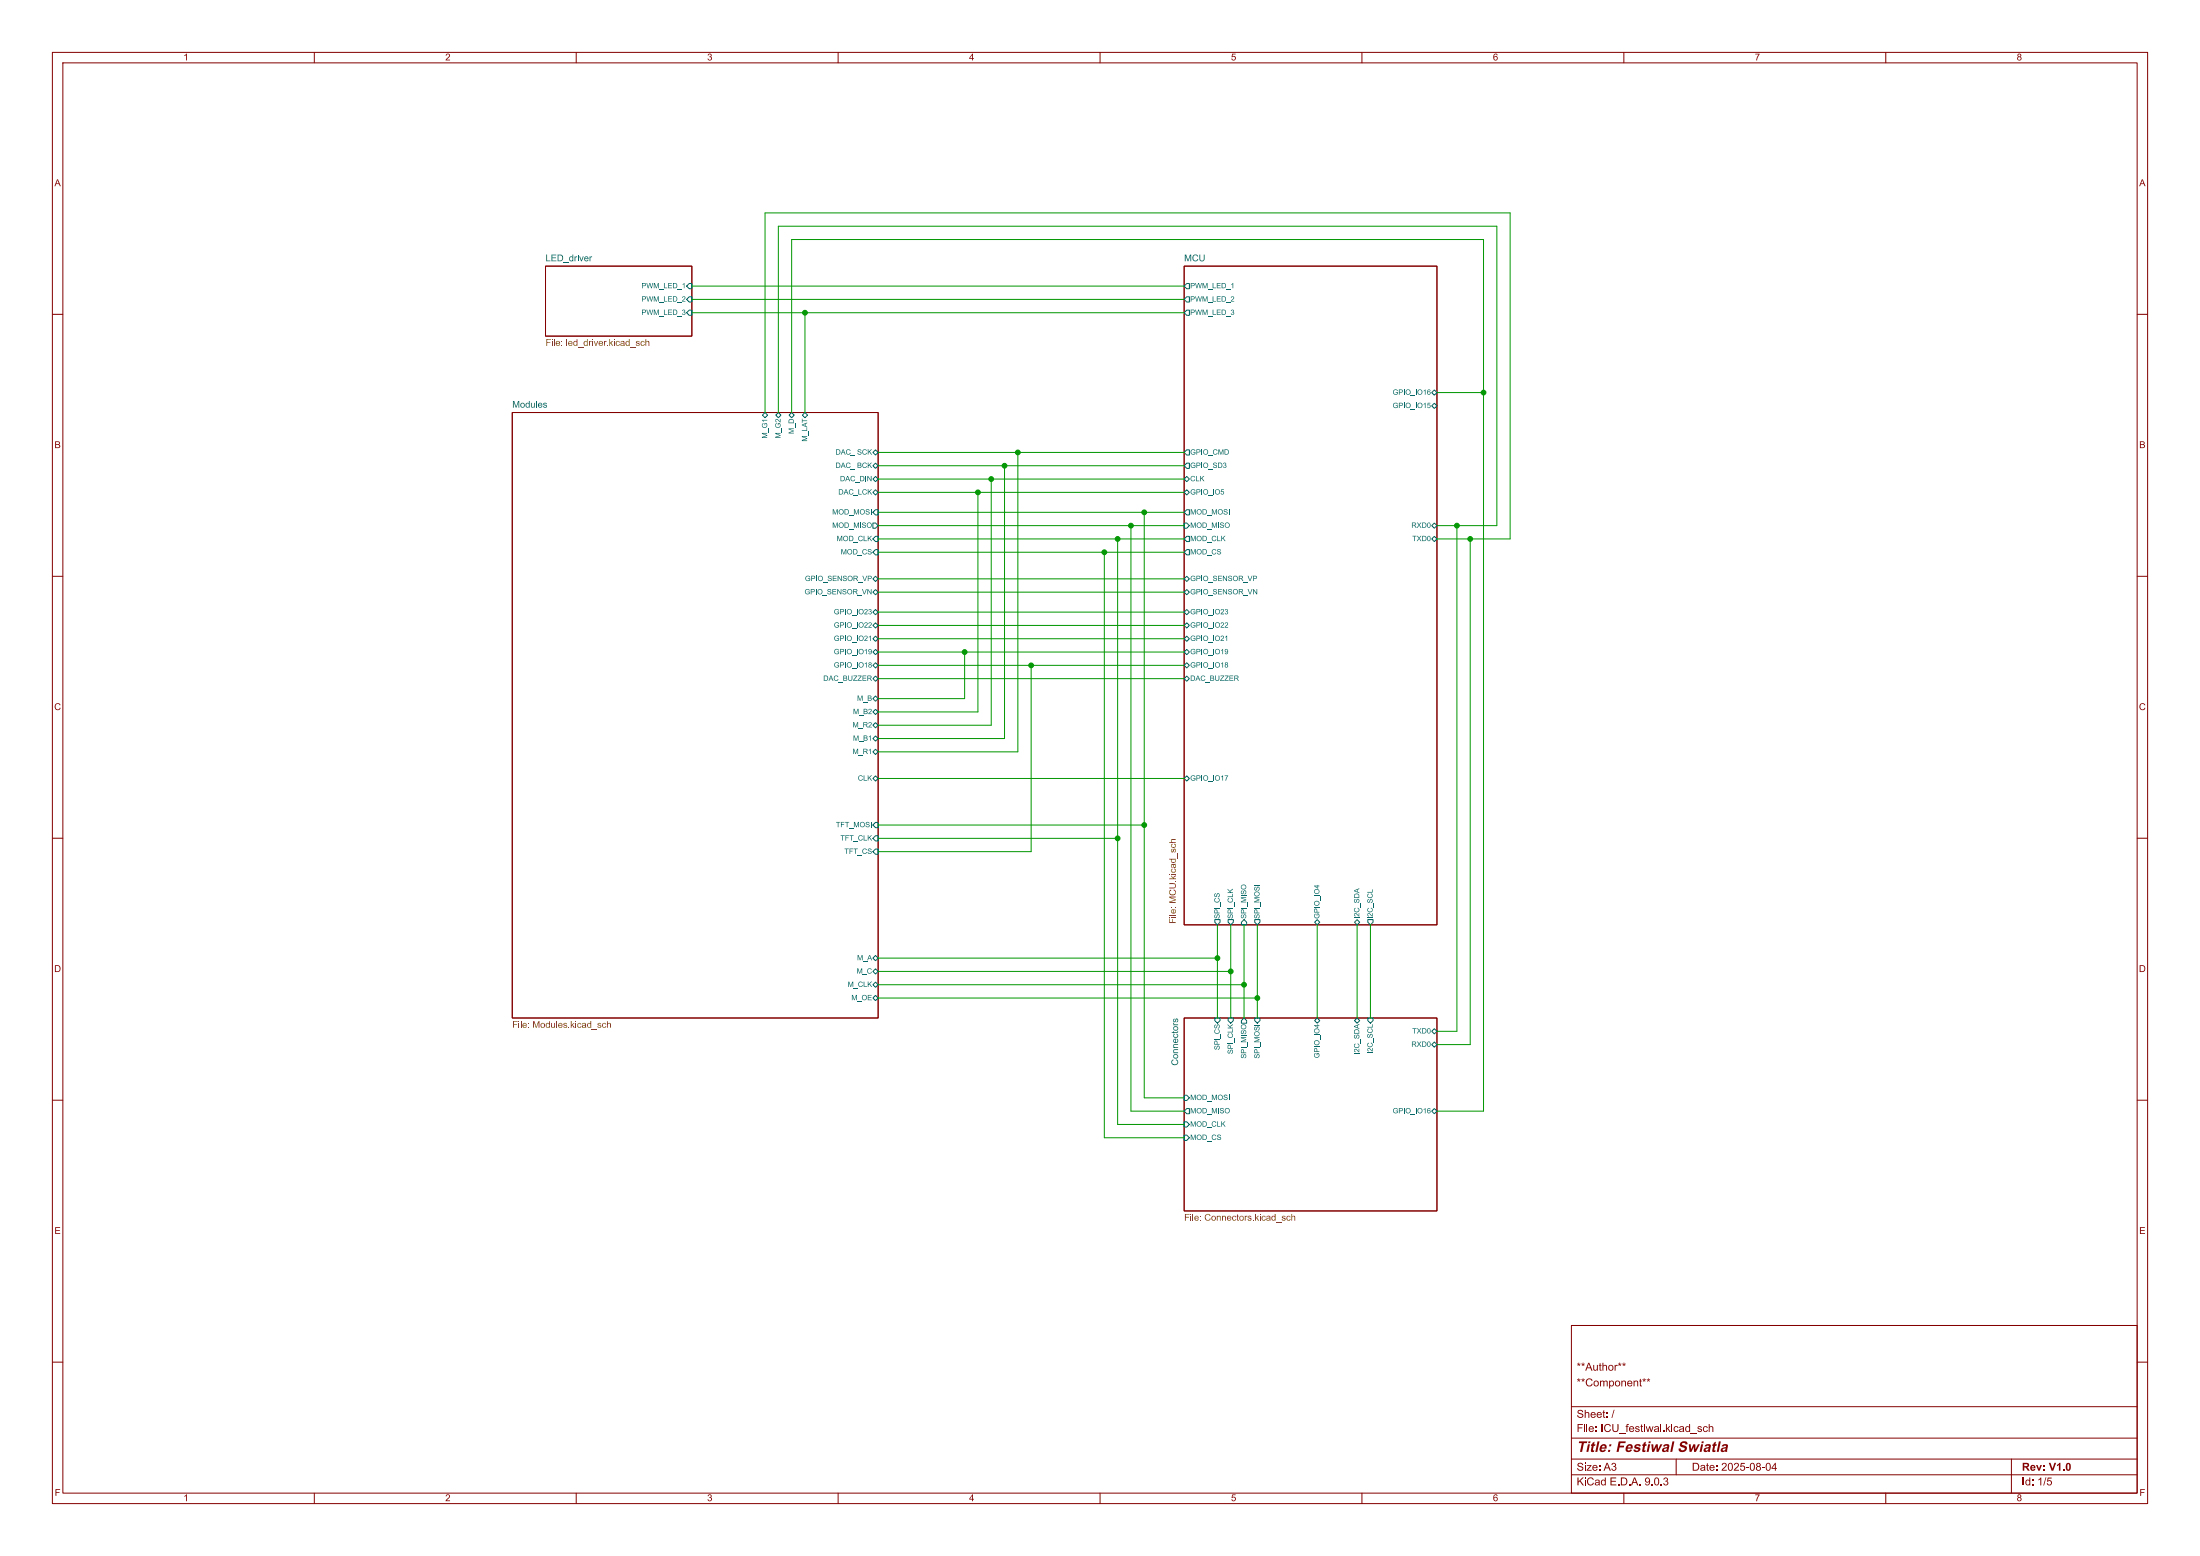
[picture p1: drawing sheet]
<svg xmlns="http://www.w3.org/2000/svg" width="420mm" height="297mm" viewBox="0 0 420 297" stroke-linecap="round" stroke-linejoin="round" font-family="sans-serif">
<g fill="none" stroke="#840000" stroke-width=".19">
<path d="M10 10h400v277h-400zM12 12h396v273h-396zM60 10v2M110 10v2M160 10v2M210 10v2M260 10v2M310 10v2M360 10v2M104.1 50.8h28v13.4h-28zM226.1 50.8h48.2v125.7h-48.2zM10 60h2"/>
<path d="M97.8 78.7h69.8v115.6h-69.8zM408 60h2M10 110h2M408 110h2M10 160h2M408 160h2M226.1 194.3h48.2v36.8h-48.2zM10 210h2M408 210h2M300 253h108v32h-108zM10 260h2M300 278.5h108"/>
<path d="M300 274.5h108M300 268.5h108M320 278.5v3M384 278.5v6.5M408 260h2M60 285v2M110 285v2M160 285v2M210 285v2M260 285v2M300 281.5h108M310 285v2"/>
<path d="M360 285v2"/>
</g>
<path d="M131.6 54.1h.5v1h-.5l-.5-.5zM131.6 56.6h.5v1.1h-.5l-.5-.5zM131.6 59.2h.5v1h-.5l-.5-.5z" fill="none" stroke="#006464" stroke-width=".19"/>
<g fill="#725600">
<path d="M104.3 64.7h.8v.2h-.6v.4h.6v.1h-.6v.6h-.2z"/>
<path d="M105.3 64.7h.2v.2h-.2z"/>
<path d="M105.7 64.7h.2v1.3h-.2z"/>
<path d="M108.1 64.7h.2v1.3h-.2z"/>
<path d="M109.6 65.2l.2-.1 .3 .1v-.5h.1v1.3l-.1-.1-.2 .1h-.3l-.2-.4h.2a.29 .29 0 0 0 .4 .3 .29 .29 0 0 0 .1-.5l-.3-.2-.2 .4h-.2z"/>
<path d="M111.5 65.2l.3-.1 .3 .1v-.5h.1v1.3l-.1-.1-.2 .1h-.3l-.2-.4h.2a.29 .29 0 0 0 .3 .3 .29 .29 0 0 0 .1-.5l-.3-.2-.1 .4h-.2z"/>
<path d="M113 64.7h.2v.2h-.2z"/>
<path d="M116.3 64.7h.2v.8l.3-.4h.2l-.3 .3 .4 .6h-.2l-.3-.5-.1 .5h-.2z"/>
<path d="M117.2 64.7h.1v.2h-.1z"/>
<path d="M119.5 65.2l.3-.1 .2 .1v-.5h.2v1.3l-.1-.1-.2 .1h-.3l-.2-.4h.2a.29 .29 0 0 0 .3 .3 .29 .29 0 0 0 .1-.5l-.3-.2-.1 .4h-.2z"/>
<path d="M123.2 64.7h.2v.5l.2-.1 .3 .1 .1 .8h-.2v-.6l-.2-.2-.2 .1v.7h-.2z"/>
</g>
<path d="M226.1 50.8h48.2v125.7h-48.2z" fill="none" stroke="#840000" stroke-width=".19"/>
<g fill="none" stroke="#006464" stroke-width=".19">
<path d="M226.6 54.1h.5v1h-.5l-.5-.5zM226.6 56.6h.5v1.1h-.5l-.5-.5zM226.6 59.2h.5v1h-.5l-.5-.5zM273.3 77.5l.5-.5 .5 .5-.5 .5zM273.3 74.9l.5-.5 .5 .5-.5 .5zM226.1 91.4l.5-.5 .5 .5-.5 .5zM226.1 94l.5-.5 .5 .5-.5 .5zM226.1 99.8h.5l.5 .5-.5 .5h-.5zM226.6 97.3h.5v1h-.5l-.5-.5zM226.6 88.4h.5v1h-.5l-.5-.5zM226.6 85.9h.5v1h-.5l-.5-.5zM226.1 110.5l.5-.5 .5 .5-.5 .5z"/>
<path d="M226.1 113l.5-.5 .5 .5-.5 .5zM226.1 116.8l.5-.5 .5 .5-.5 .5zM226.1 119.4l.5-.5 .5 .5-.5 .5zM226.6 102.4h.5v1h-.5l-.5-.5zM226.6 104.9h.5v1h-.5l-.5-.5zM273.3 100.3l.5-.5 .5 .5-.5 .5zM273.3 102.9l.5-.5 .5 .5-.5 .5zM226.1 129.5l.5-.5 .5 .5-.5 .5zM226.1 127l.5-.5 .5 .5-.5 .5zM226.1 124.5l.5-.5 .5 .5-.5 .5zM226.1 121.9l.5-.5 .5 .5-.5 .5zM226.1 148.6l.5-.5 .5 .5-.5 .5z"/>
<path d="M231.9 175.5h1v.5l-.5 .5-.5-.5zM234.4 175.5h1v.5l-.5 .5-.5-.5zM237 176l.5-.5 .5 .5v.5h-1zM239.5 175.5h1v.5l-.5 .5-.5-.5zM251 176l.5-.5 .5 .5-.5 .5zM258.6 176l.5-.5 .5 .5-.5 .5zM261.1 175.5h1v.5l-.5 .5-.5-.5z"/>
</g>
<g fill="#725600">
<path d="M223.2 175.3h.2v.7h.4v-.6h.1v.6h.6v.2h-1.3z"/>
<path d="M223.2 175h.2v.1h-.2z"/>
<path d="M223.2 174.6h1.3v.1h-1.3z"/>
<path d="M223.2 171.1h1.3v.2h-1.1l1.1 .4v.1l-1.1 .4h1.1v.1h-1.3v-.2l1.1-.4-1.1-.3z"/>
<path d="M223.3 169.9l.3-.1v.2a.47 .47 0 0 0 .1 .8 .47 .47 0 0 0 .7-.5l-.4-.3 .1-.2a.61 .61 0 0 1 .2 .9 .61 .61 0 0 1-.9 .1 .61 .61 0 0 1-.1-.9z"/>
<path d="M223.2 168.6h.7a.5 .5 0 0 1 .6 .5 .5 .5 0 0 1-.6 .5h-.7v-.2h.7a.34 .34 0 0 0 .5-.3 .34 .34 0 0 0-.5-.4h-.7z"/>
<path d="M223.6 167.1l.3 .3 .6-.3v.2l-.5 .3 .5 .1v.1h-1.3v-.1h.7l-.3-.4z"/>
<path d="M223.2 166.8h.2v.1h-.2z"/>
<path d="M223.2 163.9h1.3l-.1 .2a.45 .45 0 0 1-.3 .6 .45 .45 0 0 1-.6-.4h.2a.31 .31 0 0 0 .4 .3 .31 .31 0 0 0 .1-.5h-.3l-.4 .2 .2-.2h-.5z"/>
<path d="M223.6 160.3l.9-.1v.1h-.7l-.1 .2 .1 .2 .7 .1v.1h-1.3v-.1h.5l-.2-.2z"/>
</g>
<path d="M226.1 194.3h48.2v36.8h-48.2z" fill="none" stroke="#840000" stroke-width=".19"/>
<g fill="none" stroke="#006464" stroke-width=".19">
<path d="M231.9 194.3h1v.5l-.5 .5-.5-.5zM234.4 194.3h1v.5l-.5 .5-.5-.5zM237.5 194.3l.5 .5v.5h-1v-.5zM239.5 194.3h1v.5l-.5 .5-.5-.5zM251 194.8l.5-.5 .5 .5-.5 .5zM258.6 194.8l.5-.5 .5 .5-.5 .5zM261.1 194.3h1v.5l-.5 .5-.5-.5zM273.3 199.4l.5-.5 .5 .5-.5 .5zM273.3 196.9l.5-.6 .5 .6-.5 .5zM226.1 209h.5l.5 .6-.5 .5h-.5zM226.1 214.1h.5l.5 .5-.5 .5h-.5zM226.1 216.7h.5l.5 .5-.5 .5h-.5z"/>
<path d="M226.6 211.6h.5v1h-.5l-.5-.5zM273.3 212.1l.5-.5 .5 .5-.5 .5z"/>
</g>
<g fill="#725600">
<path d="M226.2 231.7h.9v.2h-.7v.4h.6v.1h-.6v.6h-.2z"/>
<path d="M227.3 231.7h.1v.2h-.1z"/>
<path d="M227.7 231.7h.1v1.3h-.1z"/>
<path d="M230.2 231.9l.6-.2 .3 .3-.2 .1a.47 .47 0 0 0-.8 .1 .47 .47 0 0 0 .6 .7l.3-.4 .1 .1a.62 .62 0 0 1-.9 .3 .62 .62 0 0 1 0-1z"/>
<path d="M236.2 231.8l.1-.1v.4h.2v.1h-.2v.5l.2 .3-.3-.1v-.7h-.1z"/>
<path d="M239.6 231.7h.2v.7l.3-.3h.2l-.3 .3 .4 .6h-.2l-.3-.5-.1 .5h-.2z"/>
<path d="M240.5 231.7h.1v.2h-.1z"/>
<path d="M242.8 232.2l.3-.1 .3 .1v-.5h.1v1.3l-.1-.1-.2 .1h-.3l-.2-.4 .2-.1a.29 .29 0 0 0 .3 .4 .29 .29 0 0 0 .1-.5l-.3-.2-.1 .3h-.2z"/>
<path d="M246.5 231.7h.2v.5l.2-.1 .3 .1 .1 .8h-.2v-.7l-.2-.1-.2 .1v.7h-.2z"/>
</g>
<path d="M97.8 78.7h69.8v115.6h-69.8z" fill="none" stroke="#840000" stroke-width=".19"/>
<g fill="none" stroke="#006464" stroke-width=".19">
<path d="M145.5 79.2l.5-.5 .6 .5-.6 .5zM148.1 79.2l.5-.5 .5 .5-.5 .5zM150.6 79.2l.5-.5 .5 .5-.5 .5zM153.2 79.2l.5-.5 .5 .5-.5 .5zM166.6 99.8h.5l.5 .5-.5 .5h-.5zM166.6 91.4l.5-.5 .5 .5-.5 .5zM166.6 94l.5-.5 .5 .5-.5 .5zM166.6 86.4l.5-.5 .5 .5-.5 .5zM166.6 88.9l.5-.5 .5 .5-.5 .5zM167.1 97.3h.5v1h-.5l-.5-.5zM166.6 110.5l.5-.5 .5 .5-.5 .5zM166.6 113l.5-.5 .5 .5-.5 .5z"/>
<path d="M166.6 116.8l.5-.5 .5 .5-.5 .5zM166.6 119.4l.5-.5 .5 .5-.5 .5zM167.1 102.4h.5v1h-.5l-.5-.5zM167.1 104.9h.5v1h-.5l-.5-.5zM166.6 121.9l.5-.5 .5 .5-.5 .5zM166.6 124.5l.5-.5 .5 .5-.5 .5zM166.6 129.5l.5-.5 .5 .5-.5 .5zM166.6 133.4l.5-.6 .5 .6-.5 .5zM166.6 135.9l.5-.5 .5 .5-.5 .5zM166.6 138.4l.5-.5 .5 .5-.5 .5zM167.1 126.5l.5 .5-.5 .5-.5-.5zM166.6 148.6l.5-.5 .5 .5-.5 .5z"/>
<path d="M166.6 141l.5-.5 .5 .5-.5 .5zM166.6 143.5l.5-.5 .5 .5-.5 .5zM167.1 157h.5v1h-.5l-.5-.5zM167.1 159.5h.5v1h-.5l-.5-.5zM167.1 162.1h.5v1h-.5l-.5-.5zM166.6 188l.5-.5 .5 .5-.5 .5zM166.6 190.5l.5-.5 .5 .5-.5 .5zM166.6 182.9l.5-.5 .5 .5-.5 .5zM167.1 184.9l.5 .5-.5 .5-.5-.5z"/>
</g>
<g fill="#725600">
<path d="M97.9 194.9h.9v.2h-.7v.4h.6v.1h-.6v.6h-.2z"/>
<path d="M99 194.9h.1v.2h-.1z"/>
<path d="M99.4 194.9h.1v1.3h-.1z"/>
<path d="M101.8 194.9h.2l.4 1.1 .4-1.1h.2v1.3h-.2v-1.1l-.3 1.1h-.2l-.4-1.1v1.1h-.1z"/>
<path d="M104.3 195.3l.3-.1 .2 .2v-.5h.2v1.3l-.2-.1-.2 .1-.2-.1-.2-.3 .1-.1a.29 .29 0 0 0 .4 .4 .29 .29 0 0 0 .1-.5l-.3-.2-.2 .3h-.1z"/>
<path d="M106.2 194.9h.2v1.3h-.2z"/>
<path d="M109 194.9h.1v.7l.4-.3h.2l-.4 .3 .4 .6h-.2l-.3-.5-.1 .5h-.1z"/>
<path d="M109.9 194.9h.1v.2h-.1z"/>
<path d="M112.2 195.3l.3-.1 .2 .2v-.5h.2v1.3l-.2-.1-.2 .1-.2-.1-.2-.3 .1-.1a.29 .29 0 0 0 .4 .4 .29 .29 0 0 0 .1-.5l-.3-.2-.2 .3h-.1z"/>
<path d="M115.9 194.9h.1v.5l.3-.2 .3 .2v.8h-.1v-.7l-.2-.1-.2 .1-.1 .7h-.1z"/>
</g>
<g fill="none" stroke="#009600" stroke-width=".19">
<path d="M132.1 57.2h94M132.1 54.6h94M132.1 59.7h94M153.7 59.7v19M146 78.7v-38.1h142.3v62.3h-14M148.6 78.7v-35.5h137.1v57.1h-11.4M151.1 78.7v-33h132.1v166.4h-8.9M274.3 74.9h8.9M167.6 88.9h58.5M167.6 94h58.5M167.6 86.4h58.5M167.6 97.8h58.5"/>
<path d="M167.6 91.4h58.5M186.7 94v41.9h-19.1M189.2 91.4v47h-21.6M191.8 88.9v52.1h-24.2M194.3 86.4v57.1h-26.7M218.4 97.8v111.8h7.7M167.6 102.9h58.5M167.6 100.3h58.5M167.6 105.4h58.5M167.6 119.4h58.5M167.6 116.8h58.5M167.6 113h58.5"/>
<path d="M167.6 110.5h58.5M210.8 105.4v111.8h15.3M213.4 102.9v111.7h12.7M215.9 100.3v111.8h10.2M278.1 100.3v96.6h-3.8M280.7 102.9v96.5h-6.4M167.6 127h58.5M167.6 121.9h58.5M167.6 129.5h58.5M167.6 124.5h58.5M184.1 124.5v8.9h-16.5M196.8 127v35.6h-29.2"/>
<path d="M167.6 148.6h58.5M167.6 157.5h50.8M167.6 160h45.8M232.4 176.5v17.8M234.9 176.5v17.8M237.5 176.5v17.8M240 176.5v17.8M251.5 176.5v17.8M259.1 176.5v17.8M261.6 176.5v17.8M167.6 190.5h72.4M167.6 188h69.9"/>
<path d="M167.6 182.9h64.8M167.6 185.4h67.3"/>
</g>
<g fill="#009600" stroke="#009600" stroke-width=".19">
<circle cx="234.9" cy="185.4" r=".46"/>
<circle cx="232.4" cy="182.9" r=".46"/>
<circle cx="237.5" cy="188" r=".46"/>
<circle cx="240" cy="190.5" r=".46"/>
<circle cx="191.8" cy="88.9" r=".46"/>
<circle cx="189.2" cy="91.4" r=".46"/>
<circle cx="194.3" cy="86.4" r=".46"/>
<circle cx="186.7" cy="94" r=".46"/>
<circle cx="213.4" cy="102.9" r=".46"/>
<circle cx="210.8" cy="105.4" r=".46"/>
<circle cx="215.9" cy="100.3" r=".46"/>
<circle cx="218.4" cy="97.8" r=".46"/>
<circle cx="278.1" cy="100.3" r=".46"/>
<circle cx="280.7" cy="102.9" r=".46"/>
<circle cx="153.7" cy="59.7" r=".46"/>
<circle cx="283.2" cy="74.9" r=".46"/>
<circle cx="184.1" cy="124.5" r=".46"/>
<circle cx="213.4" cy="160" r=".46"/>
<circle cx="218.4" cy="157.5" r=".46"/>
<circle cx="196.8" cy="127" r=".46"/>
</g>
<text font-size="2.8" fill="#840000" x="301" y="277.9">Title: Festiwal Swiatla</text>
<g font-size="2.1" fill="#840000">
<text x="301" y="262.2">**Author**</text>
<text x="301" y="265.2">**Component**</text>
<text x="301" y="273.9">File: ICU_festiwal.kicad_sch</text>
<text x="301" y="271.2">Sheet: /</text>
<text x="301" y="281.3">Size: A3</text>
<text x="323" y="281.3">Date: 2025-08-04</text>
<text x="386" y="281.3">Rev: V1.0</text>
<text x="301" y="284.1">KiCad E.D.A. 9.0.3</text>
<text x="386" y="284.1">Id: 1/5</text>
</g>
<g font-size="1.8" fill="#840000">
<text x="35" y="12">1</text>
<text x="85" y="12">2</text>
<text x="135" y="12">3</text>
<text x="185" y="12">4</text>
<text x="235" y="12">5</text>
<text x="285" y="12">6</text>
<text x="335" y="12">7</text>
<text x="385" y="12">8</text>
<text x="10.4" y="36">A</text>
<text x="408.4" y="36">A</text>
<text x="10.4" y="86">B</text>
<text x="408.4" y="86">B</text>
<text x="10.3" y="136">C</text>
<text x="408.3" y="136">C</text>
<text x="10.3" y="186">D</text>
<text x="408.3" y="186">D</text>
<text x="10.4" y="236">E</text>
<text x="408.4" y="236">E</text>
<text x="10.4" y="286">F</text>
<text x="35" y="287">1</text>
<text x="85" y="287">2</text>
<text x="135" y="287">3</text>
<text x="185" y="287">4</text>
<text x="235" y="287">5</text>
<text x="285" y="287">6</text>
<text x="335" y="287">7</text>
<text x="385" y="287">8</text>
<text x="408.4" y="286">F</text>
</g>
<g font-size="1.8" fill="#006464">
<text x="104.1" y="50.1">LED_driver</text>
<text x="226.1" y="50.1">MCU</text>
<text x="97.8" y="78">Modules</text>
<text x="225.1" y="203.4" transform="rotate(-90 225.1 203.4)">Connectors</text>
</g>
<g font-size="1.8" fill="#725600">
<text x="104.1" y="66.7">File: led_driver.kicad_sch</text>
<text x="225.2" y="176.3" transform="rotate(-90 225.2 176.3)">File: MCU.kicad_sch</text>
<text x="97.8" y="196.9">File: Modules.kicad_sch</text>
<text x="226.1" y="233.7">File: Connectors.kicad_sch</text>
</g>
<g font-size="1.4" fill="#006464">
<text x="122.5" y="55.4">PWM_LED_1</text>
<text x="122.5" y="57.9">PWM_LED_2</text>
<text x="227.2" y="55.4">PWM_LED_1</text>
<text x="227.2" y="57.9">PWM_LED_2</text>
<text x="122.5" y="60.5">PWM_LED_3</text>
<text x="227.2" y="60.5">PWM_LED_3</text>
<text x="265.9" y="75.7">GPIO_IO16</text>
<text x="146.8" y="83.7" transform="rotate(-90 146.8 83.7)">M_G1</text>
<text x="149.4" y="83.7" transform="rotate(-90 149.4 83.7)">M_G2</text>
<text x="151.9" y="82.8" transform="rotate(-90 151.9 82.8)">M_D</text>
<text x="265.9" y="78.3">GPIO_IO15</text>
<text x="154.5" y="84.3" transform="rotate(-90 154.5 84.3)">M_LAT</text>
<text x="159.5" y="87.1">DAC_ SCK</text>
<text x="159.5" y="89.7">DAC_ BCK</text>
<text x="227.2" y="89.7">GPIO_SD3</text>
<text x="227.2" y="87.1">GPIO_CMD</text>
<text x="160" y="94.8">DAC_LCK</text>
<text x="160.3" y="92.2">DAC_DIN</text>
<text x="227.2" y="92.2">CLK</text>
<text x="227.2" y="94.8">GPIO_IO5</text>
<text x="158.9" y="98.6">MOD_MOSI</text>
<text x="158.9" y="101.1">MOD_MISO</text>
<text x="227.2" y="101.1">MOD_MISO</text>
<text x="227.2" y="98.6">MOD_MOSI</text>
<text x="269.4" y="101.1">RXD0</text>
<text x="159.7" y="103.7">MOD_CLK</text>
<text x="160.5" y="106.2">MOD_CS</text>
<text x="227.2" y="103.7">MOD_CLK</text>
<text x="227.2" y="106.2">MOD_CS</text>
<text x="269.6" y="103.7">TXD0</text>
<text x="153.6" y="113.8">GPIO_SENSOR_VN</text>
<text x="153.7" y="111.3">GPIO_SENSOR_VP</text>
<text x="227.2" y="111.3">GPIO_SENSOR_VP</text>
<text x="227.2" y="113.8">GPIO_SENSOR_VN</text>
<text x="159.2" y="117.6">GPIO_IO23</text>
<text x="227.2" y="117.6">GPIO_IO23</text>
<text x="159.2" y="120.2">GPIO_IO22</text>
<text x="159.2" y="122.7">GPIO_IO21</text>
<text x="159.2" y="125.2">GPIO_IO19</text>
<text x="227.2" y="125.2">GPIO_IO19</text>
<text x="227.2" y="120.2">GPIO_IO22</text>
<text x="227.2" y="122.7">GPIO_IO21</text>
<text x="157.2" y="130.3">DAC_BUZZER</text>
<text x="159.2" y="127.8">GPIO_IO18</text>
<text x="227.2" y="130.3">DAC_BUZZER</text>
<text x="227.2" y="127.8">GPIO_IO18</text>
<text x="162.8" y="136.7">M_B2</text>
<text x="163.6" y="134.1">M_B</text>
<text x="162.8" y="139.2">M_R2</text>
<text x="162.8" y="141.8">M_B1</text>
<text x="162.8" y="144.3">M_R1</text>
<text x="163.8" y="149.4">CLK</text>
<text x="227.2" y="149.4">GPIO_IO17</text>
<text x="159.6" y="158.3">TFT_MOSI</text>
<text x="160.4" y="160.8">TFT_CLK</text>
<text x="161.2" y="163.3">TFT_CS</text>
<text x="233.2" y="175.4" transform="rotate(-90 233.2 175.4)">SPI_CS</text>
<text x="235.7" y="175.4" transform="rotate(-90 235.7 175.4)">SPI_CLK</text>
<text x="238.3" y="175.4" transform="rotate(-90 238.3 175.4)">SPI_MISO</text>
<text x="240.8" y="175.4" transform="rotate(-90 240.8 175.4)">SPI_MOSI</text>
<text x="252.2" y="175.4" transform="rotate(-90 252.2 175.4)">GPIO_IO4</text>
<text x="259.9" y="175.4" transform="rotate(-90 259.9 175.4)">I2C_SDA</text>
<text x="262.4" y="175.4" transform="rotate(-90 262.4 175.4)">I2C_SCL</text>
<text x="163.6" y="183.7">M_A</text>
<text x="161.8" y="188.7">M_CLK</text>
<text x="162.5" y="191.3">M_OE</text>
<text x="163.5" y="186.2">M_C</text>
<text x="269.6" y="197.6">TXD0</text>
<text x="233.2" y="200.4" transform="rotate(-90 233.2 200.4)">SPI_CS</text>
<text x="235.7" y="201.2" transform="rotate(-90 235.7 201.2)">SPI_CLK</text>
<text x="238.3" y="202.1" transform="rotate(-90 238.3 202.1)">SPI_MISO</text>
<text x="240.8" y="202.1" transform="rotate(-90 240.8 202.1)">SPI_MOSI</text>
<text x="252.2" y="202" transform="rotate(-90 252.2 202)">GPIO_IO4</text>
<text x="259.9" y="201.3" transform="rotate(-90 259.9 201.3)">I2C_SDA</text>
<text x="262.4" y="201.1" transform="rotate(-90 262.4 201.1)">I2C_SCL</text>
<text x="269.4" y="200.2">RXD0</text>
<text x="227.2" y="210.3">MOD_MOSI</text>
<text x="227.2" y="212.9">MOD_MISO</text>
<text x="227.2" y="215.4">MOD_CLK</text>
<text x="265.9" y="212.9">GPIO_IO16</text>
<text x="227.2" y="218">MOD_CS</text>
</g>
</svg>
